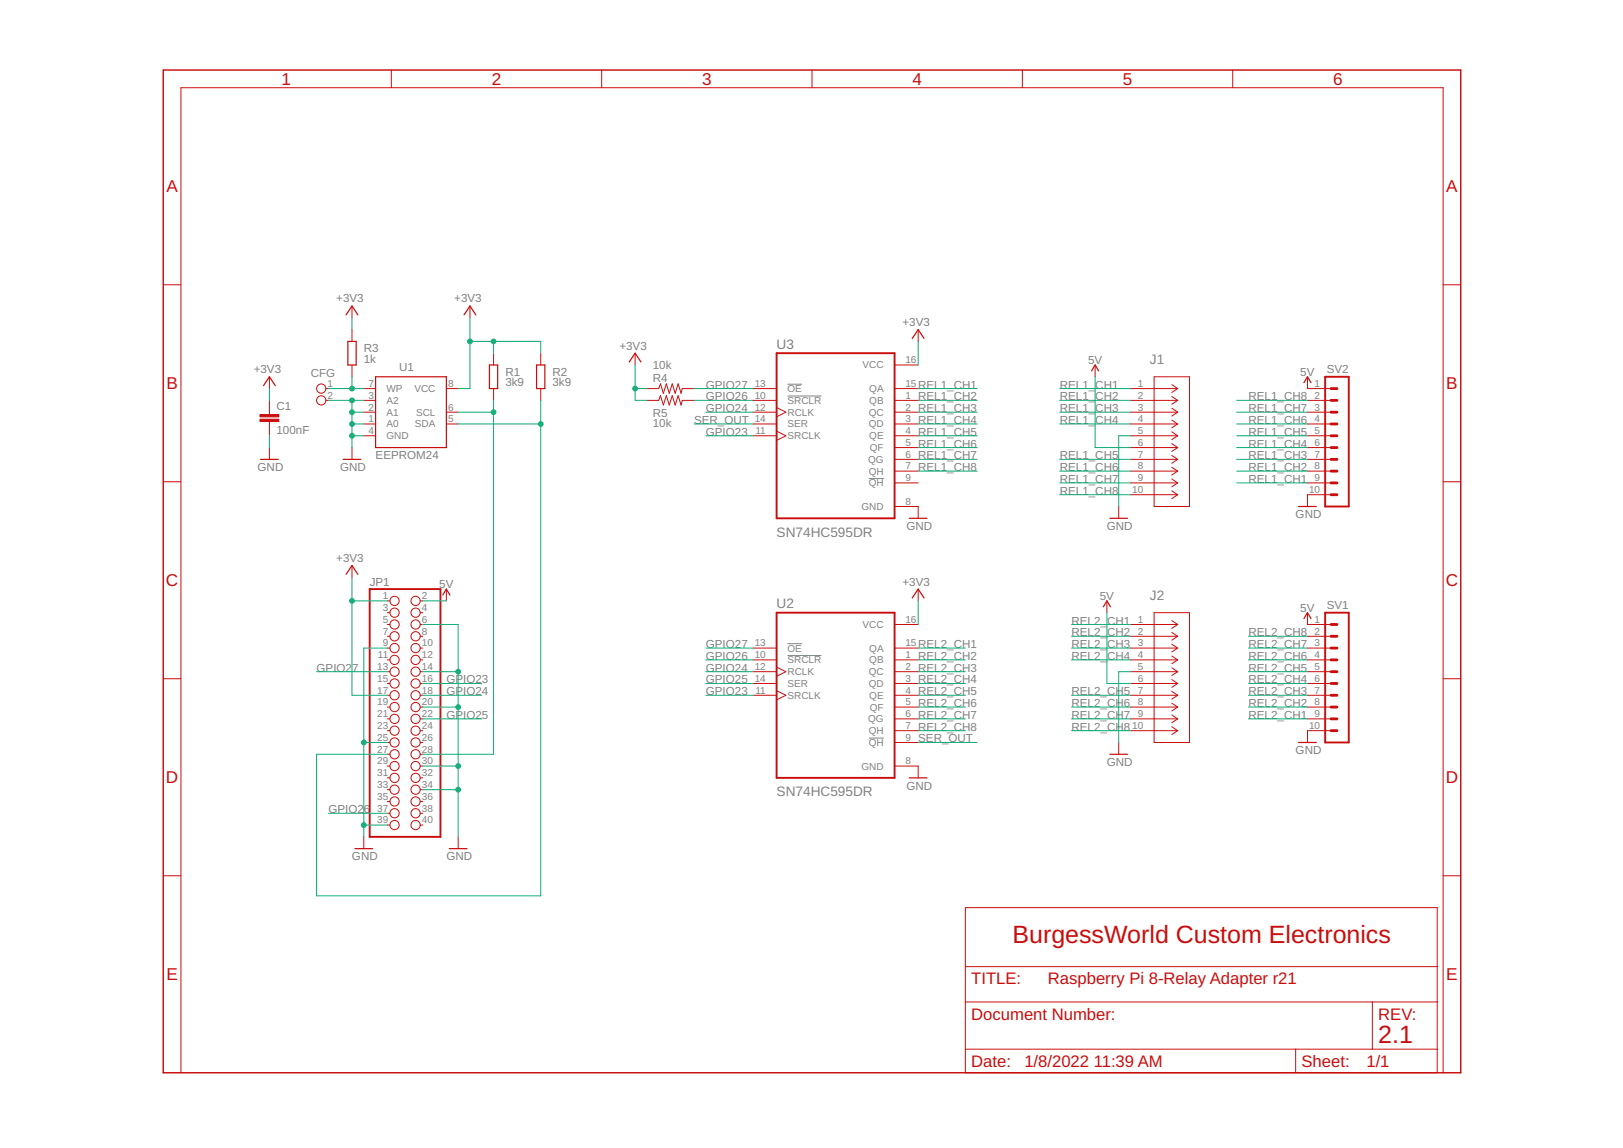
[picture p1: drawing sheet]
<svg xmlns="http://www.w3.org/2000/svg" width="594mm" height="420mm" viewBox="0 0 594 420" stroke-linecap="round" stroke-linejoin="round" font-family="sans-serif">
<path d="M288.2 140.6h5.3M288.2 144.9h12.5M318 175.1h5.5M288.2 235.6h5.3M288.2 239.9h12.5M318 270.1h5.5" fill="none" stroke="#808080" stroke-width=".37"/>
<g fill="none" stroke="#c90d0c" stroke-width=".44">
<path d="M126.7 115.2l2.1-3.2 2.2 3.2M169.9 115.2l2.1-3.2 2.2 3.2M127.3 124.9h3.1v8.7h-3.1zM137.5 137.9h25.9v25.9h-25.9zM179.2 133.6h3v8.6h-3zM196.4 133.6h3v8.6h-3zM230.3 132.5l2.2-3.2 2.1 3.2M333.9 123.9l2.2-3.3 2.1 3.3M399.6 135.7l1.3-2.1 1.2 2.1M96.5 141.1l2.1-3.2 2.2 3.2M477.3 140.1l1.3-2.2 1.3 2.2M95.4 168.1h6.5"/>
<path d="M125.6 168.1h6.5M332.8 189.7h6.5M406.3 189.7h6.4M475.3 185.4h6.5M126.7 210.2l2.1-3.2 2.2 3.2M162.1 217.8l1.3-2.2 1.3 2.2M333.9 218.8l2.2-3.2 2.1 3.2M403.9 222.1l1.3-2.2 1.3 2.2M477.3 226.4l1.3-2.2 1.3 2.2M406.3 276.1h6.4M475.3 271.7h6.5M332.8 284.7h6.5"/>
<path d="M129.9 310.6h6.5M164.5 310.6h6.4"/>
</g>
<g fill="none" stroke="#c90d0c" stroke-width=".37">
<path d="M143.2 25.6v6.5M220.2 25.6v6.5M297.2 25.6v6.5M374.2 25.6v6.5M451.2 25.6v6.5M59.8 104.2h6.4M128.8 112v4.3M172 112v4.3M528.2 104.2h6.5M98.6 137.9v4.3M128.8 120.6v4.3M128.8 133.6v4.3"/>
<path d="M180.7 129.3v4.3M197.9 129.3v4.3M232.5 129.3v4.3M327.4 133.6h8.7M336.1 120.6v4.3M400.9 133.6v4.3M422.4 137.9h13v47.5h-13zM478.6 137.9v4.3h8.6M98.6 146.5v5.2M98.6 154.3v5.2M119.3 142.2h.9M119.3 146.5h.9"/>
<path d="M133.2 142.2h4.3M133.2 159.5h4.3M133.2 150.9h4.3M133.2 155.2h4.3M133.2 146.5h4.3M163.4 142.2h4.3M163.4 150.9h4.3M163.4 155.2h4.3M180.7 142.2v4.3M197.9 142.2v4.3M236.8 142.2h4.3l.6-1.7 1.1 3.4 1.1-3.4 1.1 3.4 1.1-3.4 1 3.4 1.1-3.4 1.1 3.4 .4-1.7h4.4M236.8 146.5h4.3l.6-1.7 1.1 3.5 1.1-3.5 1.1 3.5 1.1-3.5 1 3.5 1.1-3.5 1.1 3.5 .4-1.8h4.4"/>
<path d="M275.7 142.2h8.6M275.7 159.5h8.6M275.7 150.9h8.6M275.7 155.2h8.6M275.7 146.5h8.6M284.3 149.2l3.4 1.7-3.4 1.6M284.3 157.8l3.4 1.7-3.4 1.7M327.4 142.2h8.7M327.4 159.5h8.7M327.4 150.9h8.7M327.4 155.2h8.7M327.4 146.5h8.7"/>
<path d="M413.8 142.2h17.3M413.8 159.5h17.3M413.8 150.9h17.3M413.8 155.2h17.3M413.8 146.5h17.3M428.9 140.8l2.2 1.4M428.9 145.1l2.2 1.4M428.9 149.4l2.2 1.5M428.9 153.7l2.2 1.5M428.9 158.1l2.2 1.4M431.1 142.2l-2.2 1.4M431.1 146.5l-2.2 1.5"/>
<path d="M431.1 150.9l-2.2 1.4M431.1 155.2l-2.2 1.4M431.1 159.5l-2.2 1.4M478.6 159.5h8.6M478.6 150.9h8.6M478.6 155.2h8.6M478.6 146.5h8.6M59.8 176.3h6.4M98.6 163.8v4.3M128.8 163.8v4.3M327.4 163.8h8.7M327.4 168.1h8.7"/>
<path d="M327.4 172.4h8.7M327.4 176.7h8.7M413.8 163.8h17.3M413.8 168.1h17.3M413.8 172.4h17.3M413.8 176.7h17.3M428.9 162.4l2.2 1.4M428.9 166.7l2.2 1.4M428.9 171l2.2 1.4M428.9 175.3l2.2 1.4M428.9 179.6l2.2 1.5M431.1 163.8l-2.2 1.4"/>
<path d="M431.1 168.1l-2.2 1.4M431.1 172.4l-2.2 1.5M431.1 176.7l-2.2 1.5M478.6 163.8h8.6M478.6 168.1h8.6M478.6 172.4h8.6M478.6 176.7h8.6M528.2 176.3h6.5M327.4 185.4h8.7v4.3M409.5 185.4v4.3M413.8 181.1h17.3M431.1 181.1l-2.2 1.4"/>
<path d="M487.2 181.1h-8.6v4.3M128.8 207v4.3M141.8 219.9h.9M153.8 219.9h.9M163.4 215.6v4.3M336.1 215.6v4.3M405.2 219.9v4.3M141.8 228.6h.9M141.8 232.9h.9M141.8 237.2h.9M141.8 224.2h.9M153.8 228.6h.9"/>
<path d="M153.8 232.9h.9M153.8 237.2h.9M153.8 224.2h.9M275.7 237.2h8.6M327.4 228.6h8.7M327.4 237.2h8.7M413.8 228.6h17.3M413.8 232.9h17.3M413.8 237.2h17.3M422.4 224.2h13v47.5h-13zM428.9 227.1l2.2 1.5M428.9 231.5l2.2 1.4"/>
<path d="M428.9 235.8l2.2 1.4M431.1 228.6l-2.2 1.4M431.1 232.9l-2.2 1.4M431.1 237.2l-2.2 1.4M478.6 224.2v4.4h8.6M478.6 232.9h8.6M478.6 237.2h8.6M59.8 248.4h6.4M141.8 241.5h.9M141.8 245.8h.9M141.8 250.1h.9M141.8 254.5h.9"/>
<path d="M141.8 258.8h.9M153.8 241.5h.9M153.8 245.8h.9M153.8 250.1h.9M153.8 254.5h.9M153.8 258.8h.9M275.7 241.5h8.6M275.7 245.8h8.6M275.7 250.1h8.6M275.7 254.5h8.6M284.3 244.2l3.4 1.6-3.4 1.7M284.3 252.8l3.4 1.7-3.4 1.7"/>
<path d="M327.4 241.5h8.7M327.4 245.8h8.7M327.4 250.1h8.7M327.4 254.5h8.7M327.4 258.8h8.7M413.8 241.5h17.3M413.8 245.8h17.3M413.8 250.1h17.3M413.8 254.5h17.3M413.8 258.8h17.3M428.9 240.1l2.2 1.4M428.9 244.4l2.2 1.4"/>
<path d="M428.9 248.7l2.2 1.4M428.9 253l2.2 1.5M428.9 257.4l2.2 1.4M431.1 241.5l-2.2 1.4M431.1 245.8l-2.2 1.4M431.1 250.1l-2.2 1.5M431.1 254.5l-2.2 1.4M431.1 258.8l-2.2 1.4M478.6 241.5h8.6M478.6 245.8h8.6M478.6 250.1h8.6M478.6 254.5h8.6"/>
<path d="M478.6 258.8h8.6M528.2 248.4h6.5M141.8 263.1h.9M141.8 267.4h.9M141.8 271.7h.9M141.8 276.1h.9M153.8 263.1h.9M153.8 267.4h.9M153.8 271.7h.9M153.8 276.1h.9M327.4 263.1h8.7M327.4 267.4h8.7"/>
<path d="M327.4 271.7h8.7M409.5 271.7v4.4M413.8 263.1h17.3M413.8 267.4h17.3M428.9 261.7l2.2 1.4M428.9 266l2.2 1.4M431.1 263.1l-2.2 1.4M431.1 267.4l-2.2 1.4M478.6 263.1h8.6M487.2 267.4h-8.6v4.3M141.8 280.4h.9M141.8 284.7h.9"/>
<path d="M141.8 289h.9M141.8 293.3h.9M141.8 297.6h.9M153.8 280.4h.9M153.8 284.7h.9M153.8 289h.9M153.8 293.3h.9M153.8 297.6h.9M327.4 280.4h8.7v4.3M133.2 306.3v4.3M141.8 302h.9M153.8 302h.9"/>
<path d="M167.7 306.3v4.3M59.8 320.5h6.4M353.4 332.2h172.7v60.4h-172.7zM528.2 320.5h6.5M353.4 353.8h172.7M353.4 366.7h172.7M502.3 366.7v17.3M66.2 392.6v-360.5h462v360.5M353.4 384h172.7M474.3 384v8.6"/>
<circle cx="117.6" cy="146.5" r="1.69"/>
<circle cx="117.6" cy="142.2" r="1.69"/>
<circle cx="144.4" cy="219.9" r="1.69"/>
<circle cx="152.1" cy="219.9" r="1.69"/>
<circle cx="144.4" cy="224.2" r="1.69"/>
<circle cx="144.4" cy="228.6" r="1.69"/>
<circle cx="144.4" cy="232.9" r="1.69"/>
<circle cx="144.4" cy="237.2" r="1.69"/>
<circle cx="152.1" cy="232.9" r="1.69"/>
<circle cx="152.1" cy="224.2" r="1.69"/>
<circle cx="152.1" cy="228.6" r="1.69"/>
<circle cx="152.1" cy="237.2" r="1.69"/>
<circle cx="144.4" cy="241.5" r="1.69"/>
<circle cx="144.4" cy="254.5" r="1.69"/>
<circle cx="144.4" cy="250.1" r="1.69"/>
<circle cx="144.4" cy="258.8" r="1.69"/>
<circle cx="144.4" cy="245.8" r="1.69"/>
<circle cx="152.1" cy="245.8" r="1.69"/>
<circle cx="152.1" cy="241.5" r="1.69"/>
<circle cx="152.1" cy="254.5" r="1.69"/>
<circle cx="152.1" cy="258.8" r="1.69"/>
<circle cx="152.1" cy="250.1" r="1.69"/>
<circle cx="144.4" cy="276.1" r="1.69"/>
<circle cx="144.4" cy="267.4" r="1.69"/>
<circle cx="144.4" cy="271.7" r="1.69"/>
<circle cx="144.4" cy="263.1" r="1.69"/>
<circle cx="152.1" cy="263.1" r="1.69"/>
<circle cx="152.1" cy="276.1" r="1.69"/>
<circle cx="152.1" cy="267.4" r="1.69"/>
<circle cx="152.1" cy="271.7" r="1.69"/>
<circle cx="144.4" cy="293.3" r="1.69"/>
<circle cx="144.4" cy="289" r="1.69"/>
<circle cx="144.4" cy="297.6" r="1.69"/>
<circle cx="144.4" cy="280.4" r="1.69"/>
<circle cx="144.4" cy="284.7" r="1.69"/>
<circle cx="152.1" cy="289" r="1.69"/>
<circle cx="152.1" cy="280.4" r="1.69"/>
<circle cx="152.1" cy="293.3" r="1.69"/>
<circle cx="152.1" cy="297.6" r="1.69"/>
<circle cx="152.1" cy="284.7" r="1.69"/>
<circle cx="144.4" cy="302" r="1.69"/>
<circle cx="152.1" cy="302" r="1.69"/>
</g>
<g fill="#c90d0c" stroke="#c90d0c" stroke-width=".37">
<path d="M95.2 153.4h6.9v.9h-6.9z"/>
<path d="M95.2 151.7h6.9v.9h-6.9z"/>
</g>
<path d="M284.3 129.3h43.1v60.4h-43.1zM485.1 137.9h8.6v47.5h-8.6zM135.3 215.6h25.9v90.7h-25.9zM284.3 224.2h43.1v60.5h-43.1zM485.1 224.2h8.6v47.5h-8.6z" fill="none" stroke="#c90d0c" stroke-width=".7"/>
<g fill="none" stroke="#c90d0c" stroke-width="1">
<path d="M487.2 150.9h2.2M487.2 155.2h2.2M487.2 159.5h2.2M487.2 142.2h2.2M487.2 146.5h2.2M487.2 163.8h2.2M487.2 168.1h2.2M487.2 172.4h2.2M487.2 176.7h2.2M487.2 181.1h2.2M487.2 237.2h2.2M487.2 228.6h2.2"/>
<path d="M487.2 232.9h2.2M487.2 241.5h2.2M487.2 245.8h2.2M487.2 250.1h2.2M487.2 254.5h2.2M487.2 258.8h2.2M487.2 263.1h2.2M487.2 267.4h2.2"/>
</g>
<path d="M59.8 25.6h474.9v367h-474.9z" fill="none" stroke="#c90d0c" stroke-width=".53"/>
<g fill="none" stroke="#0dab76" stroke-width=".37">
<path d="M128.8 116.3v4.3M172 116.3v25.9h-4.3M128.8 137.9v4.3M172 124.9h25.9v4.4M180.7 124.9v4.4M232.5 133.6v12.9h4.3M336.1 124.9v8.7M400.9 137.9v25.9h12.9M98.6 142.2v4.3M98.6 159.5v4.3M120.2 146.5h13M120.2 142.2h13"/>
<path d="M128.8 146.5v17.3M128.8 159.5h4.4M128.8 155.2h4.4M128.8 150.9h4.4M167.7 155.2h30.2M167.7 150.9h13M180.7 146.5v129.6h-26M197.9 146.5v181.4h-82v-51.8h25.9M232.5 142.2h4.3M254.1 146.5h21.6M254.1 155.2h21.6M254.1 142.2h21.6"/>
<path d="M258.4 159.5h17.3M258.4 150.9h17.3M336.1 146.5h21.6M336.1 159.5h21.6M336.1 155.2h21.6M336.1 150.9h21.6M336.1 142.2h21.6M387.9 146.5h25.9M387.9 155.2h25.9M387.9 150.9h25.9M387.9 142.2h25.9M413.8 159.5h-4.3v25.9"/>
<path d="M452.7 146.5h25.9M452.7 159.5h25.9M452.7 155.2h25.9M452.7 150.9h25.9M336.1 172.4h21.6M336.1 168.1h21.6M336.1 163.8h21.6M387.9 176.7h25.9M387.9 172.4h25.9M387.9 168.1h25.9M452.7 176.7h25.9M452.7 172.4h25.9"/>
<path d="M452.7 168.1h25.9M452.7 163.8h25.9M387.9 181.1h25.9M128.8 211.3v43.2h13M128.8 219.9h13M154.7 219.9h8.7M336.1 219.9v8.7M141.8 237.2h-8.6v69.1M154.7 228.6h13v77.7M258.4 237.2h17.3M336.1 237.2h17.3M392.2 237.2h21.6"/>
<path d="M392.2 228.6h21.6M392.2 232.9h21.6M405.2 224.2v25.9h8.6M457 237.2h21.6M457 232.9h21.6M115.9 245.8h25.9M154.7 245.8h13M154.7 258.8h13M154.7 254.5h21.6M154.7 250.1h21.6M258.4 245.8h17.3M258.4 254.5h17.3"/>
<path d="M258.4 241.5h17.3M258.4 250.1h17.3M336.1 245.8h17.3M336.1 258.8h17.3M336.1 254.5h17.3M336.1 241.5h17.3M336.1 250.1h17.3M392.2 258.8h21.6M392.2 254.5h21.6M392.2 241.5h21.6M413.8 245.8h-4.3v25.9M457 245.8h21.6"/>
<path d="M457 258.8h21.6M457 254.5h21.6M457 241.5h21.6M457 250.1h21.6M133.2 271.7h8.6M154.7 263.1h21.6M336.1 271.7h21.6M336.1 263.1h17.3M336.1 267.4h17.3M392.2 263.1h21.6M392.2 267.4h21.6M457 263.1h21.6"/>
<path d="M120.2 297.6h21.6M154.7 289h13M154.7 280.4h13M133.2 302h8.6"/>
</g>
<g fill="#0dab76" stroke="#0dab76" stroke-width=".37">
<circle cx="128.8" cy="159.5" r=".87"/>
<circle cx="128.8" cy="155.2" r=".87"/>
<circle cx="128.8" cy="150.9" r=".87"/>
<circle cx="128.8" cy="146.5" r=".87"/>
<circle cx="133.2" cy="271.7" r=".87"/>
<circle cx="133.2" cy="302" r=".87"/>
<circle cx="167.7" cy="245.8" r=".87"/>
<circle cx="167.7" cy="258.8" r=".87"/>
<circle cx="167.7" cy="280.4" r=".87"/>
<circle cx="167.7" cy="289" r=".87"/>
<circle cx="172" cy="124.9" r=".87"/>
<circle cx="180.7" cy="124.9" r=".87"/>
<circle cx="128.8" cy="219.9" r=".87"/>
<circle cx="232.5" cy="142.2" r=".87"/>
<circle cx="180.7" cy="150.9" r=".87"/>
<circle cx="197.9" cy="155.2" r=".87"/>
<circle cx="128.8" cy="142.2" r=".87"/>
</g>
<g font-size="9.1" fill="#c90d0c">
<text x="370.6" y="345.1">BurgessWorld Custom Electronics</text>
<text x="504.5" y="381.8">2.1</text>
</g>
<g font-size="6.3" fill="#c90d0c">
<text x="103" y="31.1">1</text>
<text x="180" y="31.1">2</text>
<text x="257" y="31.1">3</text>
<text x="334" y="31.1">4</text>
<text x="411" y="31.1">5</text>
<text x="488" y="31.1">6</text>
<text x="60.9" y="70.4">A</text>
<text x="529.4" y="70.4">A</text>
<text x="60.9" y="142.5">B</text>
<text x="529.4" y="142.5">B</text>
<text x="60.7" y="214.6">C</text>
<text x="529.2" y="214.6">C</text>
<text x="60.7" y="286.7">D</text>
<text x="529.2" y="286.7">D</text>
<text x="60.9" y="358.8">E</text>
<text x="529.4" y="358.8">E</text>
</g>
<g font-size="6.1" fill="#c90d0c">
<text x="355.5" y="360.2">TITLE:</text>
<text x="383.6" y="360.2">Raspberry Pi 8-Relay Adapter r21</text>
<text x="355.5" y="373.2">Document Number:</text>
<text x="504.5" y="373.2">REV:</text>
<text x="355.5" y="390.5">Date:</text>
<text x="374.9" y="390.5">1/8/2022</text>
<text x="400.3" y="390.5">11:39 AM</text>
<text x="476.4" y="390.5">Sheet:</text>
<text x="500.2" y="390.5">1/1</text>
</g>
<g font-size="5" fill="#808080">
<text x="284.3" y="127.6">U3</text>
<text x="420.9" y="133.2">J1</text>
<text x="284.3" y="196.5">SN74HC595DR</text>
<text x="420.9" y="219.5">J2</text>
<text x="284.3" y="222.5">U2</text>
<text x="284.3" y="291.5">SN74HC595DR</text>
</g>
<g font-size="4.3" fill="#808080">
<text x="123.1" y="110.7">+3V3</text>
<text x="166.3" y="110.7">+3V3</text>
<text x="330.4" y="119.3">+3V3</text>
<text x="133.2" y="128.9">R3</text>
<text x="226.7" y="128">+3V3</text>
<text x="92.9" y="136.6">+3V3</text>
<text x="113.7" y="137.9">CFG</text>
<text x="133.2" y="132.7">1k</text>
<text x="146.1" y="135.7">U1</text>
<text x="185" y="137.5">R1</text>
<text x="202.2" y="137.5">R2</text>
<text x="238.9" y="134.9">10k</text>
<text x="398.3" y="133.1">5V</text>
<text x="476" y="137.5">5V</text>
<text x="485.6" y="136.6">SV2</text>
<text x="185" y="141.3">3k9</text>
<text x="202.2" y="141.3">3k9</text>
<text x="238.9" y="139.7">R4</text>
<text x="258.4" y="142.2">GPIO27</text>
<text x="336.1" y="142.2">REL1_CH1</text>
<text x="387.9" y="142.2">REL1_</text>
<text x="400.9" y="142.2">CH1</text>
<text x="258.4" y="146.5">GPIO26</text>
<text x="336.1" y="146.5">REL1_CH2</text>
<text x="387.9" y="146.5">REL1_</text>
<text x="400.9" y="146.5">CH2</text>
<text x="457" y="146.5">REL1_CH8</text>
<text x="101.2" y="150.2">C1</text>
<text x="238.9" y="152.6">R5</text>
<text x="254.1" y="155.2">SER_OUT</text>
<text x="258.4" y="150.8">GPIO24</text>
<text x="336.1" y="150.8">REL1_CH3</text>
<text x="336.1" y="155.2">REL1_CH4</text>
<text x="387.9" y="150.8">REL1_</text>
<text x="387.9" y="155.2">REL1_</text>
<text x="400.9" y="150.8">CH3</text>
<text x="400.9" y="155.2">CH4</text>
<text x="457" y="155.2">REL1_CH6</text>
<text x="457" y="150.8">REL1_CH7</text>
<text x="101.2" y="158.8">100nF</text>
<text x="238.9" y="156.5">10k</text>
<text x="258.4" y="159.5">GPIO23</text>
<text x="336.1" y="159.5">REL1_CH5</text>
<text x="457" y="159.5">REL1_CH5</text>
<text x="336.1" y="163.8">REL1_CH6</text>
<text x="457" y="163.8">REL1_CH4</text>
<text x="94.3" y="172.4">GND</text>
<text x="124.5" y="172.4">GND</text>
<text x="137.5" y="168.1">EEPROM24</text>
<text x="336.1" y="168.1">REL1_CH7</text>
<text x="336.1" y="172.4">REL1_CH8</text>
<text x="387.9" y="168.1">REL1_CH5</text>
<text x="387.9" y="172.4">REL1_CH6</text>
<text x="457" y="172.4">REL1_CH2</text>
<text x="457" y="168.1">REL1_CH3</text>
<text x="387.9" y="176.8">REL1_CH7</text>
<text x="457" y="176.8">REL1_CH1</text>
<text x="387.9" y="181.1">REL1_CH8</text>
<text x="474.3" y="189.7">GND</text>
<text x="331.8" y="194">GND</text>
<text x="405.2" y="194">GND</text>
<text x="123.1" y="205.7">+3V3</text>
<text x="135.3" y="214.5">JP1</text>
<text x="160.8" y="215.2">5V</text>
<text x="330.4" y="214.3">+3V3</text>
<text x="402.6" y="219.5">5V</text>
<text x="476" y="223.8">5V</text>
<text x="485.6" y="222.9">SV1</text>
<text x="392.2" y="228.6">REL2_</text>
<text x="392.2" y="232.9">REL2_</text>
<text x="405.2" y="228.6">CH1</text>
<text x="405.2" y="232.9">CH2</text>
<text x="457" y="232.9">REL2_CH8</text>
<text x="258.4" y="237.2">GPIO27</text>
<text x="336.1" y="237.2">REL2_CH1</text>
<text x="392.2" y="237.2">REL2_</text>
<text x="405.2" y="237.2">CH3</text>
<text x="457" y="237.2">REL2_CH7</text>
<text x="115.9" y="245.8">GPIO2</text>
<text x="128.9" y="245.8">7</text>
<text x="258.4" y="245.8">GPIO24</text>
<text x="258.4" y="241.5">GPIO26</text>
<text x="336.1" y="241.5">REL2_CH2</text>
<text x="336.1" y="245.8">REL2_CH3</text>
<text x="392.2" y="241.5">REL2_</text>
<text x="405.2" y="241.5">CH4</text>
<text x="457" y="245.8">REL2_CH5</text>
<text x="457" y="241.5">REL2_CH6</text>
<text x="163.4" y="250.1">GPIO23</text>
<text x="258.4" y="250.1">GPIO25</text>
<text x="336.1" y="250.1">REL2_CH4</text>
<text x="457" y="250.1">REL2_CH4</text>
<text x="163.4" y="254.5">GPIO24</text>
<text x="258.4" y="254.5">GPIO23</text>
<text x="336.1" y="254.5">REL2_CH5</text>
<text x="392.2" y="254.5">REL2_CH5</text>
<text x="457" y="254.5">REL2_CH3</text>
<text x="163.4" y="263.1">GPIO25</text>
<text x="336.1" y="258.8">REL2_CH6</text>
<text x="336.1" y="263.1">REL2_CH7</text>
<text x="392.2" y="258.8">REL2_CH6</text>
<text x="392.2" y="263.1">REL2_CH7</text>
<text x="457" y="263.1">REL2_CH1</text>
<text x="457" y="258.8">REL2_CH2</text>
<text x="336.1" y="267.4">REL2_CH8</text>
<text x="392.2" y="267.4">REL2_CH8</text>
<text x="336.1" y="271.7">SER_OUT</text>
<text x="405.2" y="280.4">GND</text>
<text x="474.3" y="276.1">GND</text>
<text x="331.8" y="289">GND</text>
<text x="120.2" y="297.6">GPIO2</text>
<text x="133.2" y="297.6">6</text>
<text x="128.8" y="314.9">GND</text>
<text x="163.4" y="314.9">GND</text>
</g>
<g font-size="3.7" fill="#808080">
<text x="315.8" y="134.9">VCC</text>
<text x="331.4" y="133">16</text>
<text x="119.9" y="141.6">1</text>
<text x="134.8" y="141.6">7</text>
<text x="141.5" y="143.5">WP</text>
<text x="151.7" y="143.5">VCC</text>
<text x="164" y="141.6">8</text>
<text x="276.2" y="141.6">13</text>
<text x="288.3" y="143.5">OE</text>
<text x="318.2" y="143.5">QA</text>
<text x="331.4" y="141.6">15</text>
<text x="416.4" y="141.6">1</text>
<text x="481.2" y="141.6">1</text>
<text x="119.9" y="145.9">2</text>
<text x="134.8" y="145.9">3</text>
<text x="141.5" y="147.8">A2</text>
<text x="276.2" y="145.9">10</text>
<text x="288.3" y="147.8">SRCLR</text>
<text x="318.2" y="147.8">QB</text>
<text x="331.4" y="145.9">1</text>
<text x="416.4" y="145.9">2</text>
<text x="481.2" y="145.9">2</text>
<text x="134.8" y="154.6">1</text>
<text x="134.8" y="150.2">2</text>
<text x="141.5" y="152.1">A1</text>
<text x="152.3" y="152.1">SCL</text>
<text x="164" y="150.2">6</text>
<text x="164" y="154.6">5</text>
<text x="276.2" y="150.2">12</text>
<text x="276.2" y="154.6">14</text>
<text x="288.3" y="152.1">RCLK</text>
<text x="318" y="152.1">QC</text>
<text x="331.4" y="150.2">2</text>
<text x="331.4" y="154.6">3</text>
<text x="416.4" y="150.2">3</text>
<text x="416.4" y="154.6">4</text>
<text x="481.2" y="154.6">4</text>
<text x="481.2" y="150.2">3</text>
<text x="134.8" y="158.9">4</text>
<text x="141.5" y="160.8">GND</text>
<text x="141.5" y="156.5">A0</text>
<text x="151.9" y="156.5">SDA</text>
<text x="276.5" y="158.9">11</text>
<text x="288.3" y="156.5">SER</text>
<text x="288.3" y="160.8">SRCLK</text>
<text x="318" y="156.5">QD</text>
<text x="318.2" y="160.8">QE</text>
<text x="331.4" y="158.9">4</text>
<text x="416.4" y="158.9">5</text>
<text x="481.2" y="158.9">5</text>
<text x="318.4" y="165.1">QF</text>
<text x="331.4" y="163.2">5</text>
<text x="331.4" y="167.5">6</text>
<text x="416.4" y="163.2">6</text>
<text x="416.4" y="167.5">7</text>
<text x="481.2" y="163.2">6</text>
<text x="481.2" y="167.5">7</text>
<text x="317.8" y="169.4">QG</text>
<text x="318" y="173.7">QH</text>
<text x="331.4" y="171.8">7</text>
<text x="416.4" y="171.8">8</text>
<text x="481.2" y="171.8">8</text>
<text x="318" y="178">QH</text>
<text x="331.4" y="176.1">9</text>
<text x="416.4" y="176.1">9</text>
<text x="481.2" y="176.1">9</text>
<text x="331.4" y="184.8">8</text>
<text x="414.4" y="180.5">10</text>
<text x="479.2" y="180.5">10</text>
<text x="315.3" y="186.7">GND</text>
<text x="140.1" y="219.3">1</text>
<text x="154.4" y="219.3">2</text>
<text x="140.1" y="223.6">3</text>
<text x="140.1" y="228">5</text>
<text x="154.4" y="223.6">4</text>
<text x="154.4" y="228">6</text>
<text x="331.4" y="228">16</text>
<text x="416.4" y="228">1</text>
<text x="481.2" y="228">1</text>
<text x="140.1" y="232.3">7</text>
<text x="154.4" y="232.3">8</text>
<text x="315.8" y="229.8">VCC</text>
<text x="416.4" y="232.3">2</text>
<text x="481.2" y="232.3">2</text>
<text x="140.1" y="236.6">9</text>
<text x="154.4" y="236.6">10</text>
<text x="276.2" y="236.6">13</text>
<text x="288.3" y="238.5">OE</text>
<text x="318.2" y="238.5">QA</text>
<text x="331.4" y="236.6">15</text>
<text x="416.4" y="236.6">3</text>
<text x="481.2" y="236.6">3</text>
<text x="138.1" y="245.2">13</text>
<text x="138.4" y="240.9">11</text>
<text x="154.4" y="240.9">12</text>
<text x="154.4" y="245.2">14</text>
<text x="276.2" y="240.9">10</text>
<text x="276.2" y="245.2">12</text>
<text x="288.3" y="242.8">SRCLR</text>
<text x="318.2" y="242.8">QB</text>
<text x="331.4" y="240.9">1</text>
<text x="331.4" y="245.2">2</text>
<text x="416.4" y="240.9">4</text>
<text x="416.4" y="245.2">5</text>
<text x="481.2" y="245.2">5</text>
<text x="481.2" y="240.9">4</text>
<text x="138.1" y="249.5">15</text>
<text x="154.4" y="249.5">16</text>
<text x="276.2" y="249.5">14</text>
<text x="288.3" y="247.1">RCLK</text>
<text x="288.3" y="251.4">SER</text>
<text x="318" y="247.1">QC</text>
<text x="318" y="251.4">QD</text>
<text x="331.4" y="249.5">3</text>
<text x="416.4" y="249.5">6</text>
<text x="481.2" y="249.5">6</text>
<text x="138.1" y="253.9">17</text>
<text x="154.4" y="253.9">18</text>
<text x="276.5" y="253.9">11</text>
<text x="288.3" y="255.8">SRCLK</text>
<text x="318.2" y="255.8">QE</text>
<text x="331.4" y="253.9">4</text>
<text x="416.4" y="253.9">7</text>
<text x="481.2" y="253.9">7</text>
<text x="138.1" y="258.2">19</text>
<text x="138.1" y="262.5">21</text>
<text x="154.4" y="258.2">20</text>
<text x="154.4" y="262.5">22</text>
<text x="318.4" y="260.1">QF</text>
<text x="331.4" y="258.2">5</text>
<text x="331.4" y="262.5">6</text>
<text x="416.4" y="258.2">8</text>
<text x="416.4" y="262.5">9</text>
<text x="481.2" y="258.2">8</text>
<text x="481.2" y="262.5">9</text>
<text x="138.1" y="266.8">23</text>
<text x="154.4" y="266.8">24</text>
<text x="317.8" y="264.4">QG</text>
<text x="318" y="268.7">QH</text>
<text x="331.4" y="266.8">7</text>
<text x="414.4" y="266.8">10</text>
<text x="479.2" y="266.8">10</text>
<text x="138.1" y="271.1">25</text>
<text x="138.1" y="275.5">27</text>
<text x="154.4" y="271.1">26</text>
<text x="154.4" y="275.5">28</text>
<text x="318" y="273">QH</text>
<text x="331.4" y="271.1">9</text>
<text x="138.1" y="279.8">29</text>
<text x="154.4" y="279.8">30</text>
<text x="315.3" y="281.7">GND</text>
<text x="331.4" y="279.8">8</text>
<text x="138.1" y="284.1">31</text>
<text x="154.4" y="284.1">32</text>
<text x="138.1" y="288.4">33</text>
<text x="138.1" y="292.7">35</text>
<text x="154.4" y="288.4">34</text>
<text x="154.4" y="292.7">36</text>
<text x="138.1" y="297">37</text>
<text x="154.4" y="297">38</text>
<text x="138.1" y="301.4">39</text>
<text x="154.4" y="301.4">40</text>
</g>
</svg>
